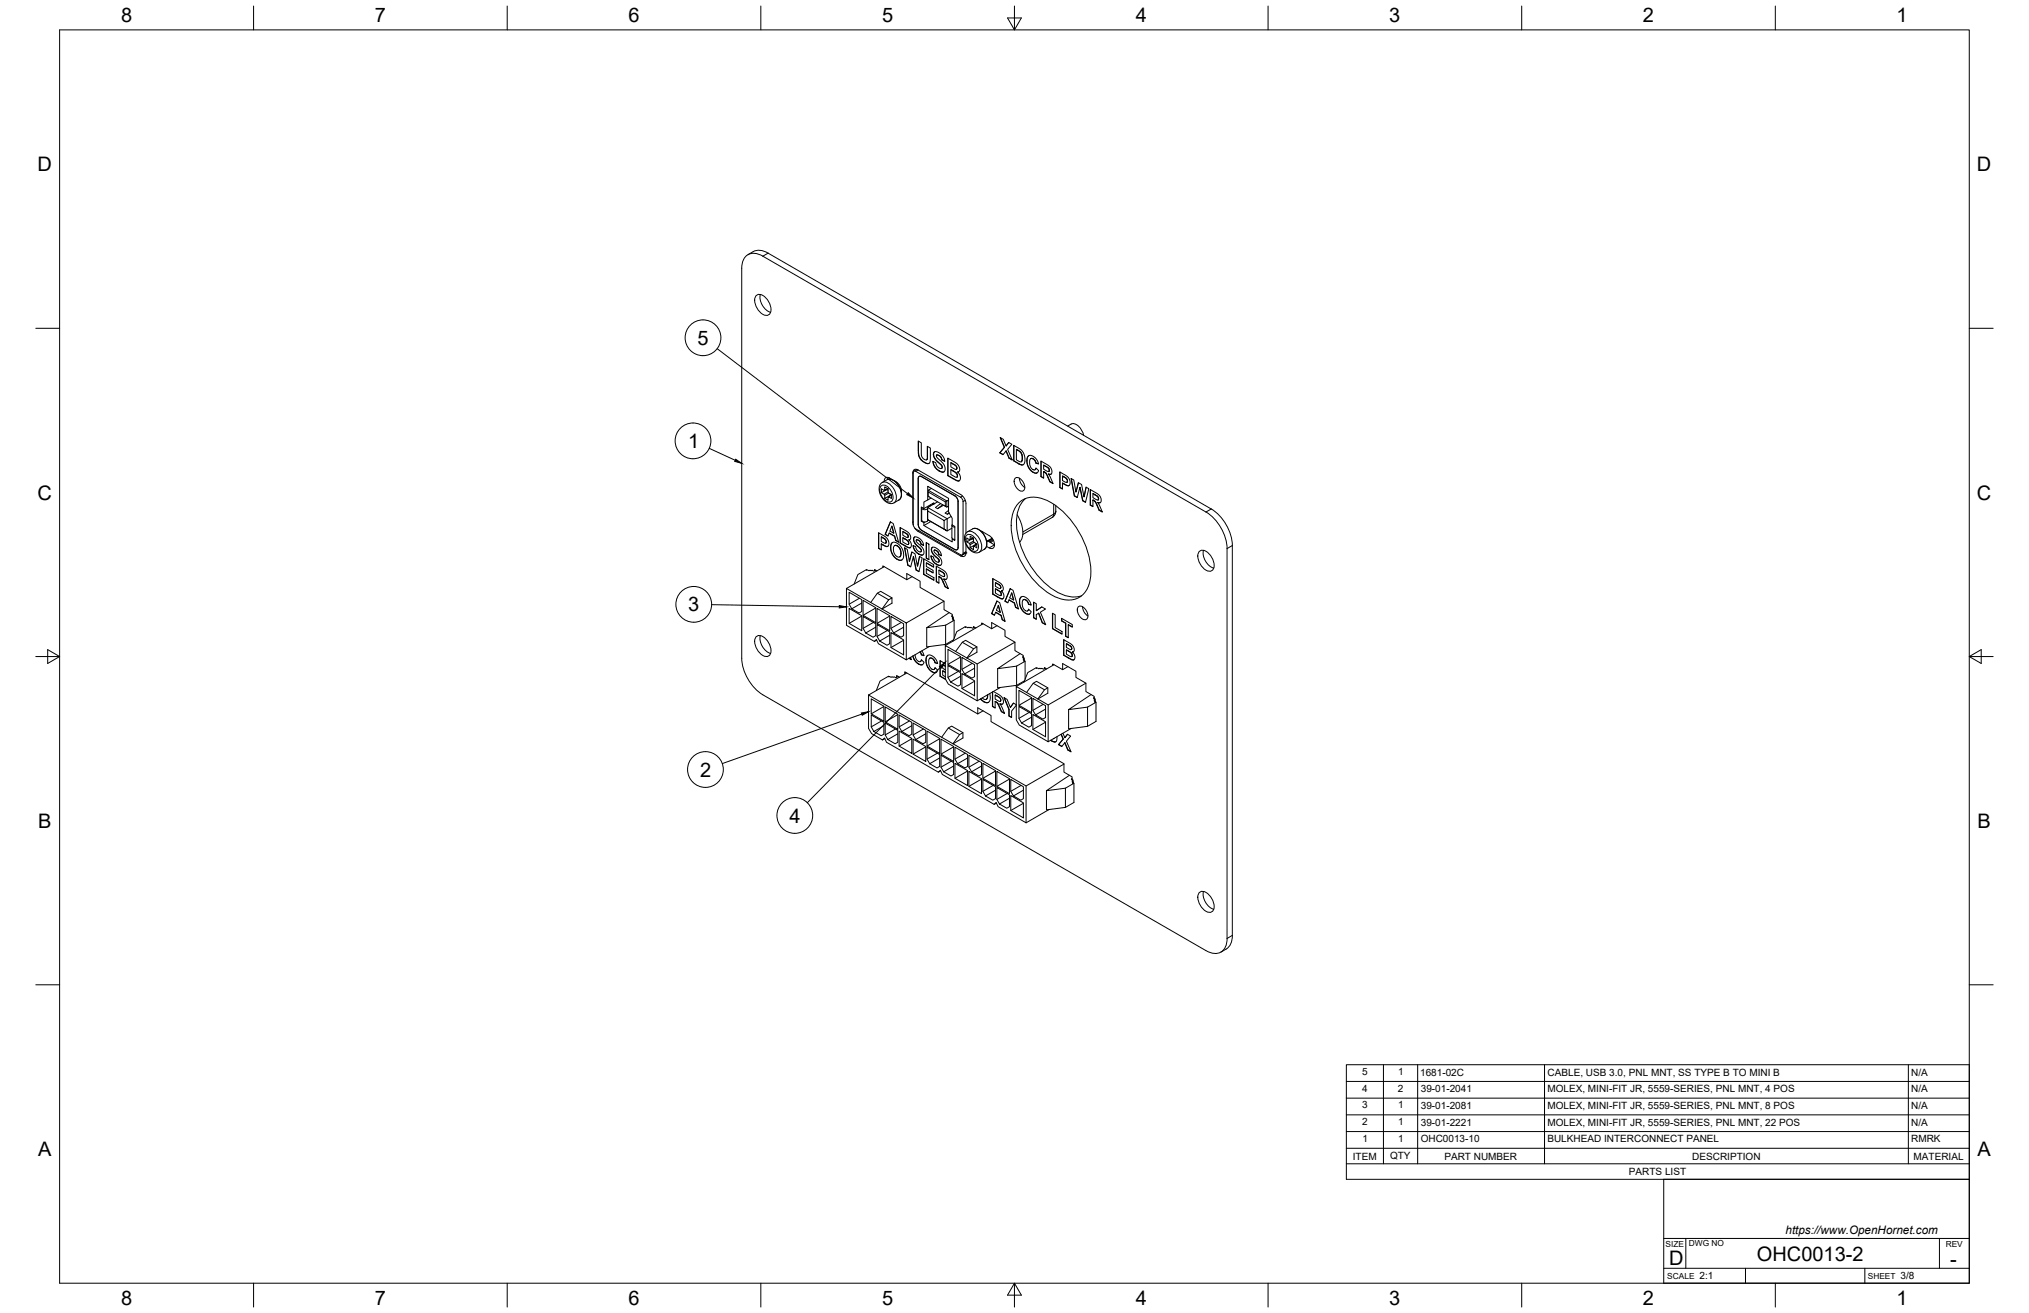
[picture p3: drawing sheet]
<svg xmlns="http://www.w3.org/2000/svg" width="864mm" height="559mm" viewBox="0 0 864 559" stroke-linecap="round" stroke-linejoin="round" font-family="sans-serif">
<!-- layer: Visible -->
<g fill="none" stroke="#000" stroke-width=".43">
<path d="M320.6 107.1l-2.3 1.3M320.6 107.1a6.4 6.4 0 0 1 6.3 .6M324.7 109a5.5 5.5 0 0 0-7.9 .9l-.8 1.9-.3 2.4v165.9a19.9 19.9 0 0 0 9 15.6l188.6 108.9a5.5 5.5 0 0 0 7.9-.9l.8-1.9 .3-2.4v-165.9a19.8 19.8 0 0 0-9-15.6l-188.6-108.9M326.9 107.7l188.6 108.9a19.8 19.8 0 0 1 9 15.6v165.9a6.4 6.4 0 0 1-2.6 5.8l-2.3 1.3M321.8 125.9a3.2 3.2 0 0 1 4.6 1.4 5.9 5.9 0 0 1 1.2 6.4 3.2 3.2 0 0 1-4.7-1.5 5.9 5.9 0 0 1-1.1-6.3zM323.6 125.3a7 7 0 0 0 4.4 7.6M390.3 199.8l-1.3 .7M390.8 187.7l1.3 .8 .1 5.3 .4 1 .8 .7 .9 .2 .3-.4 .1-5.4 1.3 .8v5.1l-.4 1.3-.9 .2-.9-.3-2.2-1.9a5 5 0 0 1-.8-3.4zM390.9 187.8v4.8l.5 2 2 2.1 1.4 .6 .7-.1M391.1 193.6l-.2 .1M391.4 194.6l-.1 .1M392.2 195.7l-.1 .1"/>
<path d="M393.6 196.8h-.1M394.7 195.2l-.1 .1M394.8 190v4.8l-.4 .9M394.8 197.3h-.1M397.2 196.4l.6 2.3M397.4 193.3l-.1 .1M397.6 192.5l.9-.3 1.4 .6 1.1 1 .8 1.3 .3 1.3-1.3-.7-.3-.9-.7-.8-.8-.3-.5 .1 .3 .9 2.5 2.4 .7 1.2 .3 1.8-.6 .8-1.2-.1-1.1-.5-1.8-2.1-.6-1.9 1.3 .6 .5 1.4 .7 .7 .9 .4 .5-.2-.3-1.2-2.1-2-.9-1.4-.3-1.2zM397.7 192.4l-.1 .1M397.8 192.3l-.4 .9 .3 1.4 .9 1.3 2.1 2.1 .4 .9-.4 .5M397.9 198.6l2.1 1.9 1.7 .3M398 195.2h-.1M398.8 193.6l1.1 .4 .7 .7 .3 .9 1.2 .6"/>
<path d="M398.8 193.6l-.1 .1M399.7 193.8l-.1 .1M400.5 197.7h-.1M400.5 194.6h-.1M400.9 195.6l-.1 .1M401 198.3l-.1 .1M401.1 198.8l-.1 .1M403.4 195l4.2 2.6 .9 1.7-.3 1.3a.45 .45 0 0 0-.5 .4 .45 .45 0 0 0 .4 .5l.7 1.9-.2 .9-.7 .4-4.5-2.3zM403.5 195v7.4M404.7 199.9l2.3 1.4M404.7 197l2 1M406.6 198.1l.6 .4"/>
<path d="M407.1 198.6l.2 .6M407.2 199.3l-.2 .4 .3-.6a2.15 2.15 0 0 0-1.7-1.8l-.9-.3v1.7l2.3 1M425.6 192.7h-.1M425.7 186.2l1.3 .8 1.2 2.8 1.1-1.5 1.4 .8-1.8 2.2 1.9 4.5-1.3-.8-1.3-3-1.3 1.5-1.4-.8 2-2.3zM425.9 186.3l1.7 4-2 2.4 1.4 .7M427.6 190.3l-.1 .1M428.2 192l1.4 2.9 1.2 .7M429.4 188.3l-1.2 1.5M429.6 194.9l-.1 .1M431.4 189.5l2.9 1.7 1.2 1.4 .7 2.5v1.4l-.4 1a1.51 1.51 0 0 1-2.2-.1l-2.2-1.2zM431.5 189.6v6.5l2.8 1.5 1.2 .2M431.5 196.1l-.1 .1"/>
<path d="M432.6 191.3l1.6 .9M433.7 197.4h-.1M434.1 192.2l.6 .6M434.6 192.8l.4 .8M434.8 197.8l-.1 .1M434.9 196.1l-.3 .4 .5-.8v-1.6a2.96 2.96 0 0 0-1.9-2.5l-.6-.3v4.4l2 .8M434.9 193.7l.3 1.2M435.1 194.9l-.1 1.1M437.2 196.1h-.2M437.8 194l1.1-.2 1.6 1 1.1 1.5 .4 1.2-1.1-.4-.9-1.6a1.07 1.07 0 0 0-1.5-.2 1.07 1.07 0 0 0-.3 1.4l.2 1.5 .8 1.3 1.1 .5 .6-.8 1.1 1.1-.6 .9a3.2 3.2 0 0 1-3.4-1.9l-.8-1.6-.2-1.6 .2-1.4zM437.9 194l-.7 1.1v1.3l.7 2.6 1.9 2 1.6 .3M437.9 199h-.1"/>
<path d="M438.6 195.2l.6-.2 .7 .3 .7 .7 .4 1.1 1 .3M439.8 195.2l-.1 .1M440.6 196h-.1M441 199.3l-.6 .7M441 197.1h-.1M443 196.2l3.3 1.9 1 1.1 .4 1.2-.1 1.1-.6 .4-.8-.1 2 4-1.4-.8-1.5-3.3-1.1-1v2.8l-1.2-.6zM443.1 196.3v6.5l1.1 .6M444.2 198v1.7l1.7 .9h.5M446 199.1l.5 .4M446.1 199l-1.9-1 1 .5a1.47 1.47 0 0 1 1.2 2.1M446.4 199.6l.3 .5M454.4 181.3a3 3 0 0 1 2.9-.9 6.6 6.6 0 0 1 3.9 4.9"/>
<path d="M374.9 205.8l2.8-1.7a5 5 0 0 1 5.5 3.9l.4 1.6a3.1 3.1 0 0 1-1 3.2l-3.1 1.5-1.5-.2-1.4-.9-1.3-1.5-.9-2.2-.2-2.3zM375.2 209.7l1.1 .6M376.6 210.8v1.3l2.4-1.2M377.5 208.2v.2M377.9 208l-1.6 .7M378 208l-1.7 .7-1.1-.7v1.7l2.3-1.3 .5 .3M378 208l.3 1.8 1.1 .7v1.6l-1.1-.6 1.1-.9M378 211.6v1.3l-1.4-.8M378 209.4l-1.7 .9 .3 .5 1.7-1M378 208l-1.4-.8v1.3M378.6 203.4v.5M378.6 203.5l1.4 .7"/>
<path d="M378.6 203.4a1.4 1.4 0 0 0-1.6-.1 1.4 1.4 0 0 0-.6 1.5M378.9 210.2v.6M379.4 210.5l-1.4 1.1 .3-.1M380.5 204.5a5 5 0 0 1 3.1 5.1M380.9 204.8h.1M381.1 204.9h-.1M383.7 209.4h-.1M391.1 202.8h1.1l14.2 8.2 1 1.1 .4 1.3v19.6a.87 .87 0 0 1-.4 1 .87 .87 0 0 1-1-.1l-14.1-8.2-1-1.1-.5-1.4v-19.6zM392.3 216.2v5.2a1.57 1.57 0 0 0 2.5 .3M392.3 216.1a1.45 1.45 0 0 0 2.6 .2M392.5 216l-.2 .1M394.9 207l8.8 5.1v5.8l1.6 2.7v2.8l1.1 .6v6l-1.1-.6v1.2l-12.1-6.9v-1.3l-1.1-.6v-6l1.1 .7v-2.9l1.7-.8z"/>
<path d="M394.9 217.5l6.9 4v3.7l-6.9-4zM394.9 216v1.5M395.1 209.4l7.3 4.2v1.9l-7.3-4.2zM395.1 211.3h.1M395.1 208.6v.8M395.6 215.1l-.4 .7M396.3 212l-1.4 .8M396.4 207.9l-1.3 .7 7.9 4.6-.6 .4M396.9 214.4l.3 .2M397.2 214.2l.3 .2M397.5 214.4v-.4l-4.3 2.5M397.5 214.4h.1"/>
<path d="M399.1 213.6l-4.2 2.4 8.2 4.8-1.3 .7M399.8 200.4h-.1M400.4 214.3l-2.2 1.7 .9 .5 2.5-1.5M401.2 200.9l-.1 .1M401.3 214.8l-2.2 1.7M402.4 215.5l.6 .3M403.5 202.4l3.9 2.2h.9M403.5 202.4h-.1M403.7 212.8l-.7 .4v2.6l.7-.4M403.8 217.2l-1.5 1.2 .9 .5 .8-.5M404 218.3l-.8 .6M404.8 219.8l-1.7 1v5.2l2.1-1.2"/>
<path d="M406.9 201.3l.5 .5M407.3 204.5l-.1 .1M407.3 201.9l.3 .6M407.5 202.5l-.2 .6 .2-.9-.5-.9-2.3-1.4v2l2.6 1.2M408.1 200.8l-.5 .1M408.2 204.6l-.1 .1M432.1 203.5a2.78 2.78 0 0 1 3.6 2 2.12 2.12 0 0 1-.8 3.6 4.1 4.1 0 0 1-2.8-5.6zM432.9 219.1a11.4 11.4 0 0 1 1.6 11.1l-.5 .6M433.8 213.8a10.1 10.1 0 0 1 11.9-.8 36.5 36.5 0 0 1 18.5 32.1 9.8 9.8 0 0 1-9.2 10.3 22.4 22.4 0 0 1-15.8-9.5 36 36 0 0 1-8.7-24.1 12.2 12.2 0 0 1 3.3-8zM433.9 203.5a5 5 0 0 0 2.3 4M436.5 212.1a14.8 14.8 0 0 0-3.6 13.8 37.4 37.4 0 0 0 18.1 26.6l2.8 1.1a10.7 10.7 0 0 0 6.6-.1M439.8 201h-.1"/>
<path d="M441.3 201.3l-.1 .1M443.1 202.8l-.1 .1M444.2 200.7l1.2 .9 1.5 3.4 1.2 .7M445.1 201.2l-.1 .1M445.5 201.7l-.1 .1M446.2 201.8h1.2M446.4 200.6l-.1 .1M446.6 200.2l-.1 .4M446.9 205h-.1M449.4 215.2a5.8 5.8 0 0 1-.4 3.9l-1.1 1.1-12.6 7.3M451.1 200.9l3.5 2.2 .8 1.4 .1 1.2a.94 .94 0 0 1-1.3 1l-2-1v2.5l-1.1-.7zM451.2 200.9v6.5l1 .6"/>
<path d="M451.2 207.4l-.1 .1M452.2 205.7l2.1 .9h.8M452.2 202.6l1.8 1.2 .3 1.2a.86 .86 0 0 1-1.4-.1l-.7-.4zM452.2 202.6l1.5 .8M453.6 203.5l.6 .5M454.1 204.1l.3 .6M454.2 205.2l-.2 .1M454.3 204.8v.3M454.3 206.6l-.1 .1M454.9 206.7h-.1M455.9 203.6l1.2 .7 .8 5.1 1.1-4 1.4 .8 1 5.2 .8-4.1 1.2 .7-1.4 5.8-1.2-.7-1.2-5.6-1.1 4.3-1.3-.7zM456 203.7l1.3 7.3 1.2 .7"/>
<path d="M457.3 211l-.1 .1M459.1 205.5l-1.2 3.9M459.6 207.5l1.3 5.5 1.1 .7M460.9 213l-.1 .1M462.3 207.3l-.9 4.1M464 208.3l3.1 1.8 1.2 1.3 .3 2.1-.6 .5-.8-.1 2 4-1.4-.8-1.5-3.2-1.1-1v2.7l-1.2-.6zM464.1 208.4v6.5l1.1 .6M464.1 214.9l-.1 .1M465.2 212.9l1.2 .9 1.5 3.3 1.2 .7M465.2 210.1v1.7l1.5 .9h.7M466.1 213.3l-.1 .1M466.4 213.8l-.1 .1"/>
<path d="M466.9 211.2l.6 .4M467 211.1l-1.8-1 1 .5a1.48 1.48 0 0 1 1.2 2.1M467.2 213.9h1.2M467.4 211.7l.2 .5M467.4 212.7l-.1 .1M467.5 212.3v.4M467.9 217.1h-.1M373.9 226.7l3.7 2.5 .6 1.3 .1 1.4a.9 .9 0 0 1-1.2 .7l-2-1.1v2.5l-1.2-.6zM374 226.8v6.5l1.1 .6M374 233.3l-.1 .1M375.1 231.5l2.1 1h.7M375.1 228.5l1.8 1.1 .3 1.3a.84 .84 0 0 1-1.5-.1l-.6-.4z"/>
<path d="M375.1 228.5l1.5 .8M376.5 229.4l.6 .5M376.8 227.4h-.1M377 230l.3 .6M377 231.1l-.1 .1M377.1 230.7v.3M377.2 232.5l-.1 .1M377.8 232.6h-.1M378.4 226.9l2.4 1.3 .5 1.8 1.1 .6M378.9 222.1l1.3 .7 2.3 8-1.3-.8-.5-1.8-2.3-1.3-.4 1.3-1.3-.8zM379 222.1l-2.2 5.3 1.2 .6M379.2 233l-.1 .1"/>
<path d="M379.4 231.4l-.1 .1M379.5 231.2a1.99 1.99 0 0 1 2.8 .3l1.2 1.3 .9 1.7 .1 3.1a1.5 1.5 0 0 1-2.4 .6l-1.5-1.1-1.2-2.1-.3-2.2zM379.6 224l.8 2.8-.7-2.9-.9 2.1 1.5 .9M379.9 235.9l1.8 1.9a2.1 2.1 0 0 0 2.2 .5M379.9 230.9l-.5 .5-.2 1.4 .2 1.8 .5 1.3M379.9 235.9l-.1 .1M380.7 232.2l-.4 1.7 .4 1.8 1.1 1.2 1.2 .1M380.8 228.2h-.1M381.3 230h-.1M381.8 232.3l1.3 1.2M382 232.3l-1.3-.1 .7-.1 .6 .2 1.1 1.2 .4 2.2-.5 1.3 .4-1.5M382 238l-.2 .1"/>
<path d="M383 233.6l.5 1.9M383.1 224.5l3.8 2.4 .6 1.2-.1 1.4a.43 .43 0 0 0-.5 .4 .43 .43 0 0 0 .5 .5l.5 1.2a1.05 1.05 0 0 1-.2 1.2 1.05 1.05 0 0 1-1.2 .2l-3.4-1.9zM383.2 231.1l3.4 1.9h.9M383.2 224.6v6.5M383.2 231.1h-.1M384.3 228.9l2 1.2M384.3 226.3l1.7 .9M385 233.1l1.2 .7 .8 5.1 1.1-4 1.4 .8 1 5.2 .9-4.1 1.1 .7-1.4 5.8-1.2-.7-1.2-5.6-1.1 4.3-1.2-.8zM385.1 233.2l1.4 7.3 1.1 .7M385.9 227.2l.6 .5M386.2 230.1l.5 .5M386.4 227.7l.2 .6"/>
<path d="M386.5 228.3l-.2 .4 .3-.2a1.8 1.8 0 0 0-1.6-1.9l-.7-.3v1.5l2 .9M386.6 233h-.1M386.6 230.7l.2 .5M386.7 231.2l-.2 .5 .3-.7-.5-.9-2-1.2v1.8l2.2 1M387.3 229.6l-.5 .2M387.3 233.1l-.1 .1M388.2 235l-1.2 3.9M388.7 223.4l-.2-22.1 .2-1 1.1-.6 1 .3 19.1 11.3 1 1.8 .3 1.3-.1 12.5M388.7 232.2l.6 2.1M388.7 237l1.3 5.5 1.2 .7M388.9 229.5h-.1M389.1 228.7l1-.2 1.7 1 .9 1.2 .4 1.5-1.2-.6-.4-1.1-1-.7a.5 .5 0 0 0-.7 .3 .5 .5 0 0 0 .4 .6l2.7 2.9 .4 1.8-.7 .8-1-.1-1.3-.7-1.3-1.8-.4-1.4 1.1 .5 .4 1 .7 .8 .8 .4 .5-.2-.2-1-2.8-2.9-.3-1.3z"/>
<path d="M389.2 228.7h-.1M389.3 228.5l-.4 .8 .3 1.3 2.9 3.3 .1 .5-.3 .4M389.4 224.8l1.4 1.3 18.1 10.5M389.4 234.2l1.7 1.5 1.7 .5M389.4 231.1l-.1 .1M389.8 225.1l-.7-.6-.4-1.3v-22l.4-.7 20.4 11.7 .4 1.3v22.3l-.4 .4-.7-.1-19-11M390.1 229.7l1.3 .4 .6 1.4 1.1 .6M390.1 229.7l-.1 .1M390.2 229.7l-.1 .1M391 229.9l-.1 .1M391.1 235.7l-.1 .1M391.4 236.9l-.9 4"/>
<path d="M391.7 233.3l-.1 .1M391.7 230.6h-.1M392 231.5l-.1 .1M392.1 233.9h-.1M392.2 234.3l-.1 .1M392.3 236.2l-.1 .1M392.4 221.7l-.3 .1M393.1 237.8l4.3 2.5v1.1l-3.1-1.8v1.5l2.9 1.6v1.2l-2.9-1.7v1.8l3.2 1.9v1.1l-4.4-2.5zM393.2 237.9v6.5l4.3 2.4M393.7 222.2l-.5 .2M394.2 230.9l1.2 .7v6.6l-1.2-.6zM394.3 239.6l3.1 1.7"/>
<path d="M394.3 231v6.5l1.1 .6M394.3 237.5l-.1 .1M394.9 221.2l8.2 4.8-1.3-.8M395 221.3l-.2 .4M395.1 221.3l-.2 .2M396.2 222l-3 1.7M396.3 236.6l.6 2M396.5 233.8l-.1 .1M396.6 233.1l1-.2 1.8 1 1 1.3 .3 1.4-1.2-.7-.4-1-1-.7a.49 .49 0 0 0-.7 .3 .49 .49 0 0 0 .4 .6l2.7 2.9 .4 1.6-.6 1-1.6-.3-1.8-1.7-.7-2.1 1.1 .5 .4 1.3 .6 .6 .9 .4 .5-.4-.3-.9-2.7-2.8-.3-1.3zM396.7 233l-.1 .1M396.9 232.9l-.4 .7 .2 1.3 .9 1.3 2 1.9 .2 .6-.3 .5M397 238.6l1.7 1.5 1.7 .4"/>
<path d="M397 235.5h-.1M397.7 234.1l1.2 .4 .7 1.4 1.1 .5M397.8 234.1l-.2 .1M398.6 234.3l-.1 .1M399.3 237.7l-.1 .1M399.3 235h-.1M399.6 235.9h-.1M399.7 238.3h-.1M399.8 238.7l-.1 .1M405.2 223.6v5.2l.3 .6 .9 .2M405.3 223.3v.7l1.1 .3M405.4 229.3l-.1 .1"/>
<path d="M411.1 235.3h.1M411.1 235.3l-1.5 .9M411.1 231.7v3.6M411.2 235.3l-.5 1.3-.8 .3-1-.3M411.4 226.6l2.6-1.5a5 5 0 0 1 5.5 3.9l.5 2.2a2.79 2.79 0 0 1-1 2.6l-3.2 1.5-1.4-.2-1.6-1.1-1.2-1.5-1-2.4v-2.1zM411.5 230.6l1.1 .7M412.9 231.8v1.3l2.4-1.3M412.9 229.5v-1.3l1.4 .8 .3 1.8 1.2 .7-.1 1.6-1.1-.6 1.1-1-1.4 1.1 .3-.1M413.8 229.2v.1M414.3 232.6v1.3l-1.4-.8M414.3 230.3l-1.7 1 .3 .5 1.7-1M414.3 229.6l-.5-.3-2.3 1.3v-1.6l1.1 .7 1.7-.7-1.7 .7"/>
<path d="M415.2 231.2v.6M417.5 226l.7 .3M418.2 226.3a8.4 8.4 0 0 1 4.3 3.1 2.76 2.76 0 0 1-.1 4 3 3 0 0 1-2.5-.9M420.4 230.2l2.9 1.7M420.9 229.9l.6-.1 .6-.9a1.17 1.17 0 0 1-1.5 1.1M422 229.2l-2.1 1.2M422.4 229.3l-.3 .8-1.1 .5M422.7 229.7l-.4 .8-.7 .4M423.3 231.9h.1M510.4 234.7a3.2 3.2 0 0 1 4.7 1.5 5.9 5.9 0 0 1 1.1 6.4 3.2 3.2 0 0 1-4.7-1.5 5.9 5.9 0 0 1-1.1-6.4zM512.2 234.2a7 7 0 0 0 4.4 7.6M360.3 250.4l25.4 14.7v15.7l-11.8-6.8-.9-1.8-.8 .8-11.9-6.9z"/>
<path d="M361.4 258.9l5.4 3.1v6.4l-5.4-3.1zM361.4 252.1l5.4 3.1v5l-1.1 .7-3.2-1.8-1.1-2zM365.8 254.6l-4.4 2.5M366.8 256.6l-4.3 2.5M367.3 255.5l5.4 3.1v6.4l-5.4-3.1zM372.2 242.9v-.5l1 .6M372.7 242.7l-.8 .4-.7-.4-.4 .2-1.6-.4-.3 .2-.1-.3-3.7 2.1-1.5 4M372.7 258.8l-5.4 3.1M373.3 258.9l5.4 3.1v6.4l-5.4-3.1zM373.4 252.5l1.4-.8 4.8 2.7M375.8 241.5v-.7l10.2 5.9v-2.6l5.6 3.3v2.6l10.2 5.9v3.6l3.5 2v.9M376.3 241.2l-16 9.2"/>
<path d="M378.2 255.3l1.4-.9v2.3l-4.2 2.5 2.8-3.9-4.8-2.8-2.8 3.9M386.5 240.5h-.1M388.2 245.4l-2.2 1.3M390 242.5l-.1 .1M393.2 244.4l-.1 .1M394.3 242.2l2.9 1.5M398.5 240.9l3.1 1.8 1.3 1.5 .1 2-.5 .4-.8-.1 1.9 4-1.3-.8-1.5-3.2-.8-.8-.4-.3v2.8l-1.1-.7zM398.6 241v6.5l1 .6M398.6 247.5h-.1M398.7 240.1l-.1 .1M399.6 245.4l1.3 1 1.5 3.3 1.2 .7M399.6 242.7v1.7l1.9 1 .4-.1"/>
<path d="M399.9 240.6l-.1 .1M400.6 245.9l-.1 .1M400.9 246.4l-.1 .1M401.4 243.7l.5 .5M401.5 243.7l-1.9-1 1 .5a1.39 1.39 0 0 1 1.3 .7 1.39 1.39 0 0 1-.1 1.5M401.7 246.5h1.1M401.8 255.9l-16.1 9.2M401.8 244.2l.3 .6M402 244.9v.4M402.4 249.7h-.1M422.5 246.2l3.3 2 .8 .9 .4 1.8-.8 .6 1.1 1.8a1.05 1.05 0 0 1-.2 1.3 1.05 1.05 0 0 1-1.2 .2l-3.4-1.9zM422.6 252.8l3.5 1.9 .8 .1"/>
<path d="M422.6 246.3v6.5M422.6 252.8l-.1 .1M423.7 250.6l2 1.2M423.7 248l1.7 .9M424.3 255.8l1.2 .7 2.3 8-1.2-.7-.6-1.8-2.3-1.4-.4 1.3-1.3-.7zM424.3 255.8l-2.2 5.3 1.2 .7M424.9 257.7l.9 2.9-.8-3-.9 2.1 1.6 .9M425.3 249l.6 .4M425.6 251.9l.5 .4M425.8 249.5l.2 .5M425.9 250l-.2 .5 .3-.3a1.85 1.85 0 0 0-1.6-1.9l-.7-.3v1.5l2 1M426 254.7l-.1 .1"/>
<path d="M426 252.4l.2 .5M426.1 253l-.1 .4 .2-.7-.5-.9-2-1.2v1.8l2.3 1M426.7 251.4l-.5 .1M426.7 254.8l-.1 .1M427.8 255.8l-.1 .1M429.4 255.4l2.4 1.2 .5 1.8 1.1 .7M430 250.5l1.2 .7 2.3 8-1.3-.7-.5-1.8-2.3-1.3-.5 1.2-1.2-.7zM430 250.6l-2.2 5.2 1.2 .7M430.6 252.4l.9 2.9-.8-3-.9 2.1 1.6 .9M431.8 256.6l-.1 .1M432.3 258.4l-.1 .1M434 256.1l-.1 .1"/>
<path d="M434.5 254.2a3.2 3.2 0 0 1 4.1 2.3l.3 1-1.2-.3-.9-1.6a1.07 1.07 0 0 0-1.4-.3 1.07 1.07 0 0 0-.3 1.5l.3 1.7 .7 1.2 1.1 .4 .6-.9 1.1 1.1-.6 1a2.41 2.41 0 0 1-2.8-1l-.9-1.2-.6-1.9v-2.2zM434.7 254l-.5 .7-.2 1.4 .7 2.9 1.9 2 1.7 .3M434.7 259l-.1 .1M435.5 255.3l.6-.2 .6 .3 1.2 1.7 1 .3M436.6 255.3l-.1 .1M437.4 256.1h-.1M437.9 259.3l-.6 .7M437.9 257.1l-.2 .1M439.9 256.3l1.2 .6v3l2.3-1.6 1.6 .9-2.2 1.3 2.3 5.4-1.5-.9-1.6-4-.9 .6v2l-1.2-.7zM440 256.3v6.5l1.1 .7M443.4 258.3l-2.3 1.6M459 258.2a2.78 2.78 0 0 1 3.6 2 2.12 2.12 0 0 1-.8 3.6 4.1 4.1 0 0 1-2.8-5.6z"/>
<path d="M460.8 258.2a5 5 0 0 0 2.2 4M321.8 271a3.2 3.2 0 0 1 4.6 1.5 5.9 5.9 0 0 1 1.2 6.4 3.2 3.2 0 0 1-4.7-1.5 5.9 5.9 0 0 1-1.1-6.4zM323.6 270.5a7 7 0 0 0 4.4 7.6M366.8 262.2l-5.4 3.1M367.3 262.4l5.4 3.1v5l-1.1 .7-3.1-1.8-1.2-2zM371.7 264.9l-4.4 2.5M372.7 266.9l-4.2 2.5M373.1 272.4l-.9 .6M373.3 265.8l5.4 3.1v5.1l-1.2 .6-3.1-1.8-1.1-2zM377.7 268.3l-4.4 2.5M378.7 270.4l-4.3 2.4M378.7 262.2l-5.4 3.1"/>
<path d="M379.2 269.2l5.4 3.1v6.4l-5.4-3.1zM379.2 262.4l5.4 3.1v5l-1.1 .7-3.1-1.8-1.2-2zM383.6 264.9l-4.4 2.5M384.6 272.5l-5.4 3.1M384.6 266.9l-4.2 2.5M387.6 279.8l.3 1-1-.6M388.6 279.2l1.5 2.7 1.6 1h.9M389.5 278.7l.4 1.6 .6 .9 1.2 .4 .5-.8 1.1 1.1-.6 .9a2.48 2.48 0 0 1-2.8-1l-1.4-2.6M391.7 277.4l.5 1.2 1.1 .4M391.8 277.6h-.1M392.2 278.6l-.1 .1M392.3 277l1 2.1-1.2-.4-.5-1.2"/>
<path d="M394.4 267.1v8.2l8.1-1 3.3-2M394.8 278.9l1.2-.1 1.6 .9 .9 1.1 .6 1.6-1.2-.3-.9-1.6a1.06 1.06 0 0 0-1.4-.3 1.06 1.06 0 0 0-.3 1.5l.3 1.7 .7 1.1 1.1 .4 .6-.8 1.1 1.1-.6 1-.8 .1-1-.3-1.9-2-.7-2.9 .1-1.3zM394.9 278.9l-.5 .7-.2 1.4 .7 2.9 1.5 1.7 1.1 .6h.9l-.2 .1M395.5 275.2l-9.8 5.6M402.4 274.7l13.5 7.9v15.7l-12.3-7.2-1.2-2.2zM402.5 266.1v8.2M403.5 276.4l5.4 3.1v6.3l-5.4-3.1zM404 260.7l-9.6 6.4 8.1-1M405.3 262l-.3 .2 .7 .4v.5M405.7 262.6l-.4 .2 .4 .3-.4 .3 .6 .3-.3 .2 .5 .1-3.6 2.1M405.7 263.1v.5M405.9 263.7v.3"/>
<path d="M406.1 264v7.7M408.9 279.6l-5.4 3.1M409.4 279.8l5.4 3.1v5.1l-1.1 .6-3.2-1.8-1.1-1.9zM409.6 273.3l4.8 2.8M414.3 267.2v-.5l1 .6M414.8 267l-.9 .4-.7-.4-.4 .2-.4-.3-.5 .3-.6-.4-.3 .2-.2-.3-3.6 2.1-1.6 4M415.8 275.3l-1.4 .8-2.9 3.9 4.3-2.4v-2.3l-4.8-2.8-1.4 .8-2.9 4M417.9 265.8v-.7l4.2 2.5v-2.6l5.7 3.2v2.6l4.2 2.5v3.6l3.5 2v.9M418.4 265.5l-16 9.2M422.1 261.1l-.1 .1M423.7 260.6l2.4 1.3 .6 1.8 1.1 .6M424.3 266.3l-2.2 1.3"/>
<path d="M426.1 261.9l-.1 .1M426.7 263.7l-.1 .1M432 273.3l-16.1 9.3M434.2 278.2l-9.6 6.4 8.1-1.1M435.5 279.4l-.3 .2 .7 .5v.4M436.6 261l-.1 .1M438.1 261.4h-.1M440 262.8l-.1 .1M442 261l1.7 4 1.3 .7M443.7 265h-.1M448 261l1.1 .6v5.5l2.9 1.7v1.1l-4-2.3zM448.1 261v6.5l3.9 2.3"/>
<path d="M448.1 267.5l-.1 .1M451.8 263.1l4.6 2.7v1.1l-1.7-1v5.5l-1.2-.6v-5.5l-1.7-1zM451.9 263.2v1l1.7 1v5.5l1.1 .6M451.9 264.2l-.1 .1M452.7 272.2l3.8 2.4 .7 1.4-.2 1.2a.43 .43 0 0 0-.4 .5 .43 .43 0 0 0 .4 .4l.5 1.2a1.06 1.06 0 0 1-.2 1.3 1.06 1.06 0 0 1-1.2 .2l-3.4-1.9zM452.8 278.8l3.5 1.9 .8 .1M452.8 272.3v6.5M452.8 278.8l-.1 .1M453.6 265.2l-.1 .1M453.6 270.7l-.1 .1M453.9 274l1.7 .9M453.9 276.6l2.1 1.2"/>
<path d="M454.7 265.9l1.7 .9M455.5 275l.6 .4M455.8 277.9l.5 .4M456 275.5l.2 .5M456.1 276.1l-.1 .4 .2-.3a1.85 1.85 0 0 0-1.6-1.9l-.7-.3v1.5l2.1 1M456.2 278.4l.2 .5M456.3 279l-.1 .4 .2-.7-.4-.9-2.1-1.2v1.8l2.3 1M456.9 277.4l-.5 .1M369.7 295.8l67 38.7v15.7l-11.9-6.9-.8-1.8-.9 .8-22-12.7-.9-1.8-.8 .8-22.1-12.7-.8-1.8-.9 .8-4.6-2.7-1.3-2.2zM370.8 297.4l5.4 3.1v6.4l-5.4-3.1zM382.4 287.9l-1.1 .5-.7-.4-.4 .3-1.6-.4-.3 .2-.1-.3-3.6 2.1-1.6 4M382.8 288.2l-1.2-.7v.8"/>
<path d="M385.1 286.9v-1l31.1 17.9v-2.6l5.6 3.3v2.6l31.1 17.9v3.6l3.4 2v1.2M386 286.4l-16.3 9.4M387 280.1l.8 .5M389.1 280.6h-.1M391 282.6h-.1M392.2 280.9l-.5 .7M392.5 282.9l-.1 .1M394.2 281l-.1 .1M394.9 283.9l-.1 .1M395.7 280.2l.5-.2 .7 .2 1.1 1.8 1.1 .3M396.8 280.2h-.1M396.8 285.9l-.1 .1"/>
<path d="M397.6 280.9l-.1 .1M398 284.2l-.5 .7M398 282l-.1 .1M400.2 281.2v6.5l2.2 1.3M400.2 287.7l-.1 .1M401.2 285.5l1.2 .6M401.2 283l1.2 .5M402.4 282.5l-2.3-1.3v6.6l2.4 1.4M402.4 283.6l-1.2-.6v1.4l1.2 .7M402.4 286.2l-1.2-.7v1.9l1.2 .6M403.5 283.2l5.4 3.1v5.1l-1.2 .6-3.1-1.7-1.1-2zM407.9 285.8l-4.4 2.5"/>
<path d="M408.9 287.8l-4.3 2.5M409.4 286.7l5.4 3.1v6.3l-5.4-3.1zM413.8 282.3l-4.4 2.6M414.8 289.9l-5.4 3.1M414.8 284.4l-4.3 2.4M417.3 297.5l1.4 1.2M417.4 297.4l1.8 1.4 1.6 .1M418.1 297l.9 .7 .8-.1M418.8 298.6l-.1 .1M420.3 295.7l.1 .4M420.4 295.7l-.1 1.3-.5 .6 .5-1.5M421.3 295.2v2.8a1.48 1.48 0 0 1-2.3 .8l-.3-.1"/>
<path d="M422.4 294.5v6.2l1.2 .6v-2.7M422.5 294.4v6.2l1.1 .6M422.8 294.3l2.7 1.6 1.2 1.2 .4 1-.1 1.2-.6 .4-.8-.1 2 4.1-1.4-.8-1.6-3.4-1-.9M423.6 298.6l1.1 .8 1.6 3.4 1.2 .7M423.6 295.8v1.7l1.5 .9 .7 .1M424.5 299.1h-.1M424.6 284.6v8.1l8.1-1 3.4-1.9M424.8 299.6h-.1M425.3 296.9l.6 .4M425.4 296.8l-1.8-1 1 .5a1.48 1.48 0 0 1 1.2 2.2M425.6 299.6h1.2M425.7 292.6l-9.8 5.7"/>
<path d="M425.7 297.4l.3 .5M425.8 298.5h-.1M425.9 298v.4M427.5 297l2 4.9v2.8l1.1 .6M431.4 299.2l-1.4 1.9M432.6 292.2l13.5 7.8v15.7l-12.3-7.1-1.2-2.2zM432.6 299.9l-1.3-.7-1.3 1.9-1.3-3.4-1.4-.8 2.1 5v2.8l1.2 .7v-2.8l2-2.5M432.7 283.5v8.2M433.7 293.8l5.4 3.1v6.4l-5.4-3.1zM435.9 280.1l-.4 .2 .4 .2-.4 .3 .6 .4-.3 .2h.5l-3.6 2.1M435.9 280.5v.6M436.1 281.2v.2"/>
<path d="M436.3 281.4v7.7M439.1 297.1l-5.4 3.1M439.6 297.2l5.4 3.1v5.1l-1.1 .6-3.1-1.8-1.2-1.9zM439.8 290.8l4.8 2.8M444 299.8l-4.4 2.5M444.5 284.6v-.5l1 .6M445 284.4l-.9 .4-.7-.4-2.2 .1-.2-.3-3.6 2.1-1.6 4M446 292.7l-1.4 .9-2.9 3.9 4.3-2.5v-2.3l-4.8-2.7-1.4 .8-2.9 3.9M448.1 283.2v-.6l4.2 2.4v-2.6l5.6 3.3v2.6l4.3 2.4v3.6l3.5 2.1v.9M448.6 282.9l-16 9.3M454.5 283.7l-2.2 1.3M456.2 280.7l-.1 .1"/>
<path d="M456.9 280.8l-.1 .1M462.2 290.7l-16.1 9.3M464.4 295.6l-9.6 6.4 8.1-1.1M465.7 296.8l-.3 .3 .7 .4v.4M466.1 297.5l-.4 .2 .4 .3-.4 .2 .6 .4-.3 .2 .5 .1-3.6 2M466.1 298v.5M466.3 298.6v.2M466.5 298.9v8.1l-3.6 2.1-8.1 1.1v-8.2M370.8 304.3l5.4 3.1v5.1l-1.1 .6-3.2-1.8-1.1-1.9zM375.2 306.8l-4.4 2.6M376.2 308.9l-4.3 2.4M376.2 300.7l-5.4 3.1"/>
<path d="M376.6 314.3l-1 .6M376.8 307.7l5.3 3.1v5.1l-1.1 .6-3.1-1.8-1.1-1.9zM376.8 300.9l5.3 3.1v6.3l-5.3-3.1zM381.1 310.3l-4.3 2.5M382.1 312.3l-4.2 2.4M382.1 304.1l-5.3 3.1M382.7 311.2l5.4 3.1v6.3l-5.4-3.1zM382.7 304.3l5.4 3.1v5.1l-1.2 .6-3.1-1.8-1.1-1.9zM387.1 306.8l-4.4 2.6M388.1 308.9l-4.3 2.4M388.1 314.4l-5.4 3.1M388.6 314.6l5.4 3.1v6.4l-5.4-3.1z"/>
<path d="M388.6 307.7l5.4 3.1v5.1l-1.1 .6-3.1-1.8-1.2-1.9zM393 310.3l-4.4 2.5M394 317.9l-5.4 3.1M394 312.3l-4.2 2.4M394.6 318l5.3 3.1v5.1l-1.1 .6-3.1-1.8-1.1-1.9zM394.6 311.2l5.3 3.1v6.3l-5.3-3.1zM399.9 314.4l-5.3 3.1M400.5 314.6l5.4 3.1v6.4l-5.4-3.1zM403.6 309.8l4.8 2.8M405.9 317.9l-5.4 3.1M406.5 318l5.3 3.1v5.1l-1.1 .6-3.1-1.8-1.1-1.9zM409.9 311.8l-1.5 .8-2.8 3.9 4.3-2.4v-2.3l-4.9-2.8-1.4 .8-2.8 4"/>
<path d="M418.4 302.5l-2.2 1.3M422.5 300.6l-.1 .1M426.3 302.8l-.1 .1M429.5 301.9h-.1M429.5 304.7h-.1M433.7 300.7l5.4 3.1v5l-1.2 .7-3.1-1.8-1.1-2zM438.1 303.2l-4.4 2.5M439.1 305.2l-4.3 2.5M439.6 304.1l5.4 3.1v6.4l-5.4-3.1zM445 307.4l-5.4 3.1M445 301.8l-4.2 2.4M447.3 315l1.4 .7h.7"/>
<path d="M447.8 315.3l-.1 .1M448.5 314.3l-.1 .1M448.6 314.2l-.1 .1M448.9 315.7l-.1 .1M449.9 313.5a1.78 1.78 0 0 1-.8 2.3l-1.9-.7M450.6 316.8l-.1 .1M451.6 312.5l.9 2.1-2 2.3 1.4 .8 1.3-1.5M451.7 312.5l.9 2-2 2.3 1.4 .8M452.4 312.1l.8 1.9 1.1-1.5 1.4 .8-1.8 2.1 2 4.6-1.4-.8-1.3-3M452.6 314.5l-.1 .1M453.2 316.2l1.4 2.9 1.2 .7M454.4 312.5l-1.2 1.5"/>
<path d="M454.6 319.1l-.1 .1M455.9 310l-9.8 5.7M462.9 300.9v8.2M399 320.5l-4.4 2.6M399.9 322.6l-4.2 2.4M400.3 328.1l-.9 .5M400.5 321.4l5.4 3.1v5.1l-1.1 .7-3.1-1.8-1.2-2zM404.9 324l-4.4 2.5M405.9 326l-4.2 2.5M406.5 324.9l5.3 3.1v6.3l-5.3-3.1zM410.8 320.5l-4.3 2.6M411.8 328.1l-5.3 3.1"/>
<path d="M411.8 322.6l-4.2 2.4M412.4 328.3l5.4 3.1v6.4l-5.4-3.1zM412.4 321.4l5.4 3.1v5.1l-1.2 .7-3.1-1.8-1.1-2zM416.8 324l-4.4 2.5M417.8 331.6l-5.4 3.1M417.8 326l-4.3 2.5M418.3 331.7l5.4 3.1v5.1l-1.1 .7-3.1-1.8-1.2-2zM418.3 324.9l5.4 3.1v6.3l-5.4-3.1zM422.7 334.3l-4.4 2.5M423.7 336.3l-4.2 2.5M423.7 328.1l-5.4 3.1M424.3 335.2l5.4 3.1v5l-1.2 .7-3.1-1.8-1.1-2z"/>
<path d="M424.3 328.3l5.4 3.1v6.4l-5.4-3.1zM428.7 337.7l-4.4 2.5M429.7 339.7l-4.3 2.5M429.7 331.6l-5.4 3.1M430.2 331.7l5.4 3.1v5.1l-1.1 .7-3.1-1.8-1.2-2zM430.2 338.6l5.4 3.1v6.4l-5.4-3.1zM434.6 334.3l-4.4 2.5M435.6 336.3l-4.2 2.5M452.9 325.2l-16.2 9.3M453.5 335.4v8.2M455.2 330l-9.8 6.5 8.1-1.1M456.3 331.3l-.3 .3 .7 .4v1"/>
<path d="M456.7 332l-.4 .2 .4 .3-.4 .2 .6 .4-.3 .2 .5 .1-3.6 2M456.9 333.1v.2M457.1 333.4v8.1l-3.6 2.1-8.1 1.1v-8.2M424.1 341.8l-1 .5M435.6 341.9l-5.4 3.1M446.5 344.5l-9.8 5.7M510.4 379.9a3.2 3.2 0 0 1 4.7 1.5 5.9 5.9 0 0 1 1.1 6.3 3.2 3.2 0 0 1-4.7-1.4 5.9 5.9 0 0 1-1.1-6.4zM512.2 379.4a7 7 0 0 0 4.4 7.6"/>
</g>
<!-- layer: Visible Narrow -->
<g fill="none" stroke="#000" stroke-width=".43">
<path d="M326.9 107.7l-2.2 1.3M390.9 191.6l-.1 .1M394.8 194l-.1 .1M399.4 196.8h-.1M405.6 197.3l-.2 .1M433.2 191.6h-.1M445.2 198.5h-.1M375.1 206.8a3.3 3.3 0 0 1 4.2 2.1 3.3 3.3 0 0 1-.3 4.7 5 5 0 0 1-4.5-5.2zM375.5 205.3a4.4 4.4 0 0 1 5 2.9 4.4 4.4 0 0 1 0 5.8M377.6 204.1a4.4 4.4 0 0 1 5 2.9 4.4 4.4 0 0 1 0 5.8M388.7 201.2l-.2 .1M390.8 200l-1 .6"/>
<path d="M394.8 216.5v5.2M396 214.9v.4M397 214.5v.3M405.7 203.6l-.1 .1M405.8 200.5h-.1M409.7 211.1l-.9 .5M410.8 212.9l-.9 .6M444.5 200.8l-.1 .1M446.1 203.1h-.1M448.5 214.6v4.2l-13.1 7.6M449.4 217.6l-1.5 2.6M452.9 202.9l-.1 .1"/>
<path d="M453.1 206l-.1 .1M465.5 212.9l-.1 .1M466.2 210.6h-.1M467.1 215.2h-.1M515.5 216.6l-2.2 1.3M375.8 228.8l-.2 .1M376 231.9l-.1 .1M385 226.6l-.1 .1M385.2 232.2l-.1 .1M385.3 229.4h-.1M388.7 222.1l-.2 .1M390.8 232.5l-.1 .1"/>
<path d="M391.2 225.9l-.4 .2M398.3 236.9l-.1 .1M411.1 235.3l-2.2 1.3M411.1 234.8l-1.2 .7M411.4 227.7a3.3 3.3 0 0 1 4.2 2.2 3.3 3.3 0 0 1-.2 4.7 5 5 0 0 1-4.6-5.2zM411.8 226.3a4.4 4.4 0 0 1 5 2.9 4.4 4.4 0 0 1 0 5.8M414 225.1a4.4 4.4 0 0 1 5 2.9 4.4 4.4 0 0 1 0 5.8M420.4 230.2l-.4 .3M423.3 231.9l-2.3 1.3M524.5 232.2l-2.2 1.3M400 245.5l-.1 .1M400.6 243.2h-.1"/>
<path d="M401.5 247.7l-.1 .1M424.4 248.3l-.1 .1M424.6 253.9l-.1 .1M424.7 251.1l-.1 .1M454.6 274.3l-.1 .1M454.8 279.9l-.1 .1M454.9 277.1l-.1 .1M423.9 298.7h-.1M424.6 296.3l-.1 .1M425.4 300.9h-.1M524.5 398.1l-2.2 1.3"/>
</g>
<!-- layer: Border -->
<g fill="none" stroke="#000" stroke-width=".43">
<path d="M25.4 12.7h812.8v533.4h-812.8zM107.9 2.6v10.1M215.9 2.6v10.1M323.8 2.6v10.1M428.8 7.6h5.9l-2.9 5.1zM431.8 2.6v10.1M539.7 2.6v10.1M647.7 2.6v10.1M755.6 2.6v10.1M15.2 139.7h10.2M838.2 139.7h10.1M15.2 279.4h10.2"/>
<path d="M20.3 276.5l5.1 2.9-5.1 3zM838.2 279.4l5.1-2.9v5.9zM838.2 279.4h10.1M15.2 419.1h10.2M838.2 419.1h10.1M107.9 546.1v10.2M215.9 546.1v10.2M323.8 546.1v10.2M431.8 546.1l2.9 5.1h-5.9zM431.8 546.1v10.2M539.7 546.1v10.2M647.7 546.1v10.2"/>
<path d="M755.6 546.1v10.2"/>
</g>
<!-- layer: Parts Lists -->
<path d="M573 453.1h265.2v48.8h-265.2zM588.8 453.1v42.2M603.4 453.1v42.2M657.4 453.1v42.2M812.2 453.1v42.2M573 474.5h265.2M573 467.4h265.2M573 460.2h265.2M573 495.3h265.2M573 488.7h265.2M573 481.6h265.2" fill="none" stroke="#000" stroke-width=".43"/>
<!-- layer: Balloons -->
<g fill="none" stroke="#000" stroke-width=".43">
<path d="M305.3 148.4l81 61.7M301.9 190.8l11 5.1M302.9 257.3l54.3 .9M400.2 284l-56.6 57.6M366.8 303.9l-59.4 21.1"/>
<circle cx="299.2" cy="143.8" r="7.6"/>
<circle cx="295" cy="187.6" r="7.6"/>
<circle cx="295.3" cy="257.2" r="7.6"/>
<circle cx="300.3" cy="327.5" r="7.6"/>
<circle cx="338.3" cy="347.1" r="7.6"/>
</g>
<path d="M313.1 195.5l2.6 1.7-3-.8zM386.6 209.7l2.1 2.2-2.7-1.4zM357.2 257.7l3.1 .6-3.1 .4zM399.9 283.7l2.5-1.9-1.8 2.6zM366.6 303.4l3.1-.5-2.7 1.5z" fill="#000" stroke="#000" stroke-width=".43"/>
<!-- layer: Titleblock -->
<path d="M708.1 501.9h130.1v44.2h-130.1zM708.1 539.8h130.1M708.1 527.1h130.1M717.5 527.1v12.7M742.9 539.8v6.3M793.7 539.8v6.3M825.5 527.1v12.7" fill="none" stroke="#000" stroke-width=".43"/>
<g font-size="8.5">
<text x="51.6" y="9.4">8</text>
<text x="159.5" y="9.4">7</text>
<text x="267.5" y="9.4">6</text>
<text x="375.4" y="9.3">5</text>
<text x="483.4" y="9.4">4</text>
<text x="591.3" y="9.4">3</text>
<text x="699.3" y="9.4">2</text>
<text x="807.2" y="9.4">1</text>
<text x="16" y="72.9">D</text>
<text x="841.4" y="72.9">D</text>
<text x="296.8" y="146.8">5</text>
<text x="292.9" y="190.7">1</text>
<text x="16" y="212.6">C</text>
<text x="841.4" y="212.6">C</text>
<text x="292.9" y="260.2">3</text>
<text x="298" y="330.6">2</text>
<text x="16.2" y="352.3">B</text>
<text x="336.1" y="350.1">4</text>
<text x="841.7" y="352.3">B</text>
<text x="16.2" y="492">A</text>
<text x="841.7" y="492">A</text>
<text x="710.4" y="538.4">D</text>
<text x="747.8" y="536.7">OHC0013-2</text>
<text x="830.1" y="538.8">-</text>
<text x="51.6" y="555.5">8</text>
<text x="159.5" y="555.5">7</text>
<text x="267.5" y="555.5">6</text>
<text x="375.4" y="555.4">5</text>
<text x="483.4" y="555.5">4</text>
<text x="591.3" y="555.5">3</text>
<text x="699.3" y="555.5">2</text>
<text x="807.2" y="555.5">1</text>
</g>
<text font-size="5" x="760" y="525.2">https://www.OpenHornet.com</text>
<g font-size="4.3">
<text x="579.8" y="457.5">5</text>
<text x="595.1" y="457.5">1</text>
<text x="604.5" y="457.8">1681-02C</text>
<text x="658.7" y="457.8">CABLE, USB 3.0, PNL MNT, SS TYPE B TO MINI B</text>
<text x="813.5" y="457.8">N/A</text>
<text x="579.8" y="464.6">4</text>
<text x="595" y="464.6">2</text>
<text x="604.7" y="464.8">39-01-2041</text>
<text x="658.6" y="464.9">MOLEX, MINI-FIT JR, 5559-SERIES, PNL MNT, 4 POS</text>
<text x="813.5" y="464.9">N/A</text>
<text x="579.8" y="471.7">3</text>
<text x="595.1" y="471.7">1</text>
<text x="604.7" y="472">39-01-2081</text>
<text x="658.6" y="472">MOLEX, MINI-FIT JR, 5559-SERIES, PNL MNT, 8 POS</text>
<text x="813.5" y="472">N/A</text>
<text x="579.8" y="478.8">2</text>
<text x="595.1" y="478.8">1</text>
<text x="604.7" y="479.1">39-01-2221</text>
<text x="658.6" y="479.1">MOLEX, MINI-FIT JR, 5559-SERIES, PNL MNT, 22 POS</text>
<text x="813.5" y="479.1">N/A</text>
<text x="579.9" y="485.9">1</text>
<text x="595.1" y="485.9">1</text>
<text x="604.7" y="486.2">OHC0013-10</text>
<text x="658.6" y="486.2">BULKHEAD INTERCONNECT PANEL</text>
<text x="813.4" y="486.2">RMRK</text>
<text x="575.8" y="493.5">ITEM</text>
<text x="591.7" y="493.4">QTY</text>
<text x="614.8" y="493.5">PART NUMBER</text>
<text x="720.3" y="493.5">DESCRIPTION</text>
<text x="814.5" y="493.5">MATERIAL</text>
<text x="693.3" y="500.1">PARTS LIST</text>
<text x="723.4" y="544.5">2:1</text>
<text x="809" y="544.5">3/8</text>
</g>
<g font-size="3.5">
<text x="708.9" y="530.9">SIZE</text>
<text x="718.9" y="530.5">DWG NO</text>
<text x="828.2" y="530.9">REV</text>
<text x="709.6" y="544.2">SCALE</text>
<text x="795" y="544.2">SHEET</text>
</g>
</svg>
